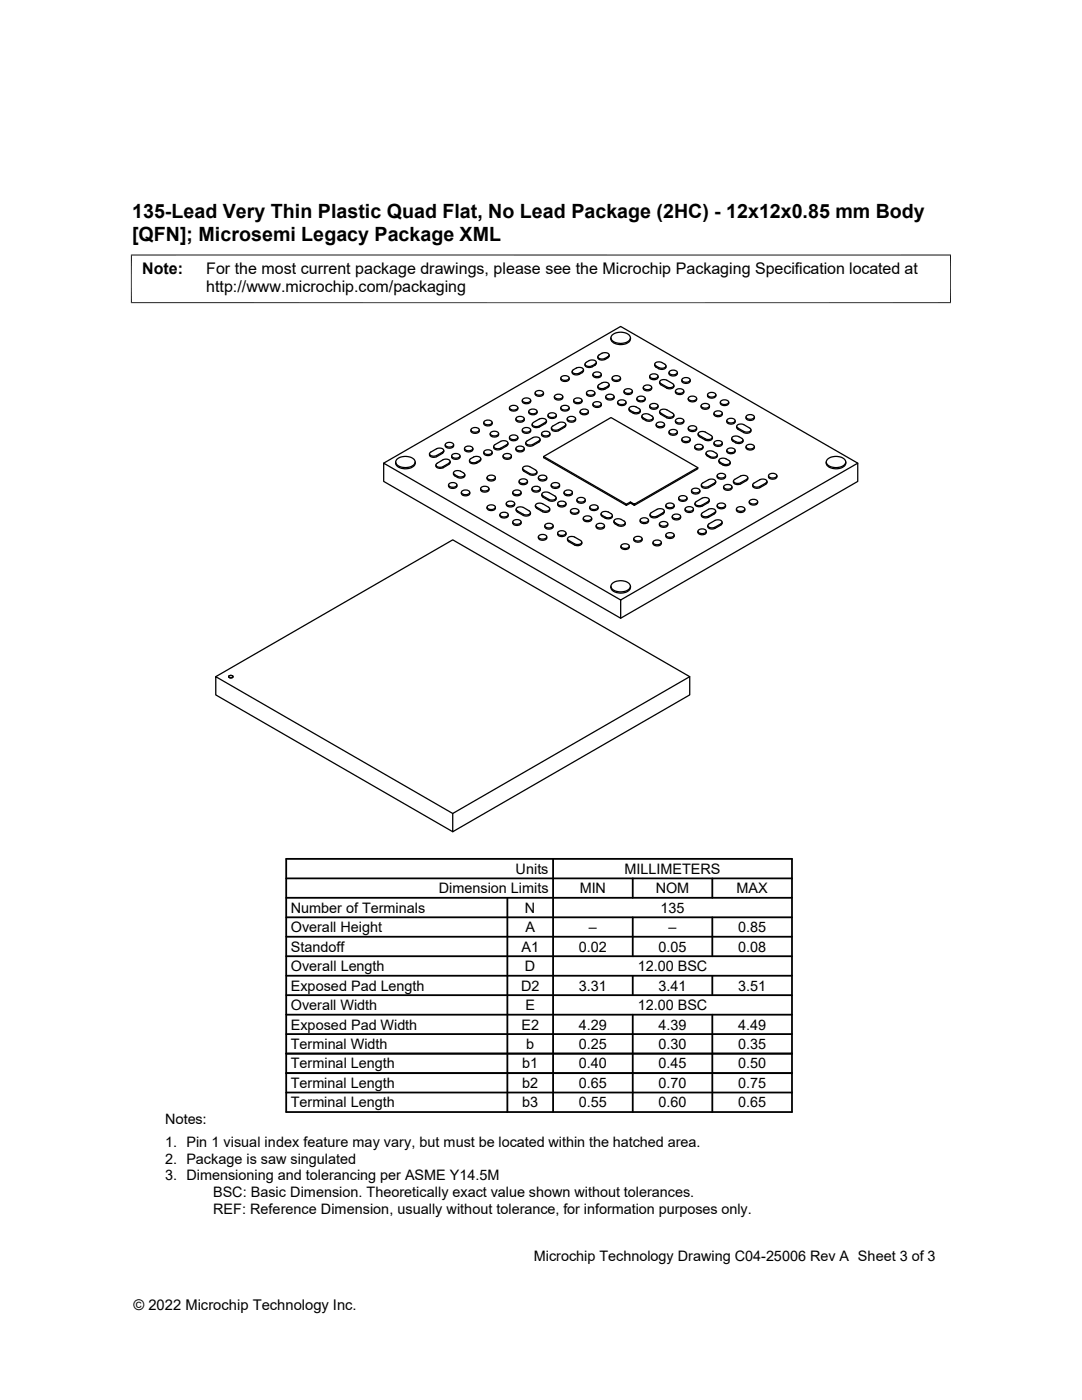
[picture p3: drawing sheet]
<svg xmlns="http://www.w3.org/2000/svg" width="216mm" height="279mm" viewBox="0 0 216 279" stroke-linecap="round" stroke-linejoin="round" font-family="sans-serif">
<g fill="none" stroke="#000" stroke-width=".25">
<path d="M104.2 79.9a.89 .89 0 0 0 .7 .7 .89 .89 0 0 0 .9-.3l.1-.2M104.3 79.7a.91 .91 0 0 1 1.6 .3 1 1 0 0 1-1.7-.1zM105.9 79.9v.2M106.8 78.4a.89 .89 0 0 0 .6 .7 .89 .89 0 0 0 1-.3l.1-.4M106.9 78.2a.91 .91 0 0 1 1.5 .3 1 1 0 0 1-1.6-.1zM110.6 79.1v.3M110.7 78.9a.91 .91 0 0 1 1.6 .3 1 1 0 0 1-1.7-.1zM111.9 75.4a.89 .89 0 0 0 .6 .8 .89 .89 0 0 0 1-.3l.1-.2M112 75.2a.91 .91 0 0 1 1.5 .3 1 1 0 0 1-1.6-.1zM112.3 79.1a.89 .89 0 0 1-.7 .8 .89 .89 0 0 1-.9-.3l-.1-.2M113.6 75.4v.3M114.3 73.9l.7-.5a.83 .83 0 0 1 1.4 .5l-.8 .6a.83 .83 0 0 1-1.4-.5z"/>
<path d="M114.5 79.9a.89 .89 0 0 0 .6 .7 .89 .89 0 0 0 .9-.3l.1-.4M114.6 79.7a.91 .91 0 0 1 1.5 .3 1 1 0 0 1-1.6-.1zM116.4 73.8v.4l-.8 .5a1.03 1.03 0 0 1-1.4-.3v-.3M117 72.3l.6-.3a.83 .83 0 0 1 1.3 .5l-.2 .1M117 72.3a.42 .42 0 0 0-.2 .6 .42 .42 0 0 0 .5 .2h.7l.7-.4M117 78.4a.89 .89 0 0 0 .7 .7 .89 .89 0 0 0 .9-.3l.1-.2M117.1 78.2a.91 .91 0 0 1 1.6 .3 1 1 0 0 1-1.7-.1zM118.3 74.7v.2M118.4 74.5a.91 .91 0 0 1 1.6 .3 1 1 0 0 1-1.7-.1zM118.7 78.4v.2M119 72.3l-.1 .4-.7 .5a1.03 1.03 0 0 1-1.5-.3v-.2M119.4 76.8l.7-.4a.83 .83 0 0 1 1.4 .5l-.8 .5a.83 .83 0 0 1-1.4-.5z"/>
<path d="M119.4 70.9l.7-.4a.83 .83 0 0 1 1.4 .5l-.8 .5a.83 .83 0 0 1-1.4-.5zM120 74.7a.89 .89 0 0 1-.7 .7 .89 .89 0 0 1-.9-.3l-.1-.2M120.9 79.1a.91 .91 0 0 0 .6 .8 .91 .91 0 0 0 .9-.3l.1-.5M121 78.9a.91 .91 0 0 1 1.5 .3 1 1 0 0 1-1.6-.1zM121.5 77l-.2 .3-.6 .4a1.03 1.03 0 0 1-1.4-.4v-.2M121.5 71.1l-.2 .3-.6 .4a1.06 1.06 0 0 1-1.4-.4v-.2M121.6 70.8v.3M121.6 76.8v.2M121.9 67.4a1.48 1.48 0 0 0 1.8 1.4 1.73 1.73 0 0 0 2.1-1.4M122.1 66.9a2.56 2.56 0 0 1 3.7 .3 1.41 1.41 0 0 1-1.7 1.3 1.9 1.9 0 0 1-2.2-1.1zM122.2 75.4a.89 .89 0 0 0 .6 .8 .89 .89 0 0 0 .9-.3l.1-.5M122.2 75.2a.91 .91 0 0 1 1.6 .3 1 1 0 0 1-1.6-.1z"/>
<path d="M124.5 78a.86 .86 0 0 0 .6 .8 .86 .86 0 0 0 .8-.2l.3-.3M124.6 77.8a.91 .91 0 0 1 1.6 .3 1 1 0 0 1-1.7-.1zM126.2 78v.3M127.1 79.5a.86 .86 0 0 0 1.4 .6l.3-.6M127.2 79.3a.91 .91 0 0 1 1.5 .3 1 1 0 0 1-1.6-.1zM128.4 77.3a.85 .85 0 0 0 .8 .7 .85 .85 0 0 0 .8-.7M128.5 77.1a.91 .91 0 0 1 1.5 .3 1 1 0 0 1-1.6-.1zM129.6 75.1a.86 .86 0 0 0 .6 .7 .86 .86 0 0 0 .9-.2l.2-.5M129.7 74.9a.91 .91 0 0 1 1.6 .3 1 1 0 0 1-1.7-.1zM130.6 72.7l.1 .4 .8 .5a1.03 1.03 0 0 0 1.4-.3v-.3M130.8 72.4a1.31 1.31 0 0 1 1.3-.1l.6 .4a.42 .42 0 0 1 .2 .5 .42 .42 0 0 1-.6 .3l-.7-.1-.7-.4-.3-.3zM131.6 76.2v.3"/>
<path d="M131.6 76.5l.3 .3 1.2 .7a1.01 1.01 0 0 0 1.4-.4M131.8 76a1.31 1.31 0 0 1 1.3-.1l1.1 .7a.42 .42 0 0 1 .2 .5 .42 .42 0 0 1-.5 .2h-.7l-1.3-.7-.3-.3zM133.5 74.3a.86 .86 0 0 0 .5 .8 .86 .86 0 0 0 .9-.2l.2-.3M133.6 74.1a.91 .91 0 0 1 1.5 .3 1 1 0 0 1-1.6-.1zM134.5 76.9v.2M134.8 78a.85 .85 0 0 0 .8 .7 .85 .85 0 0 0 .8-.7M134.9 77.8a.91 .91 0 0 1 1.5 .3 1 1 0 0 1-1.6-.1zM135.2 74.3v.3M136.1 75.8a.86 .86 0 0 0 .5 .7 .86 .86 0 0 0 .9-.1l.2-.6M136.1 75.6a.91 .91 0 0 1 1.6 .3 1 1 0 0 1-1.6-.1zM137.3 79.5a.85 .85 0 0 0 .9 .7 .85 .85 0 0 0 .8-.7M137.4 79.3a.91 .91 0 0 1 1.6 .3 1 1 0 0 1-1.6-.1z"/>
<path d="M141.2 78.8a.86 .86 0 0 0 1.4 .5l.2-.3M141.3 78.6a.91 .91 0 0 1 1.5 .3 1 1 0 0 1-1.6-.1zM142.9 78.8v.2M76.6 92.4l47.2-27.2 47.4 27.2v3.7l-47.4 27.3M79 92.2a1.48 1.48 0 0 0 1.7 1.4 1.82 1.82 0 0 0 2.1-1.2v-.2M79.2 91.7a2.56 2.56 0 0 1 3.6 .3 1.41 1.41 0 0 1-1.6 1.3 1.9 1.9 0 0 1-2.2-1.1zM85.8 90.3l1.3-.7a.83 .83 0 0 1 1.4 .4l-1.4 .9a.83 .83 0 0 1-1.4-.5zM87 92.8a.88 .88 0 0 0 1.4 .5M87.1 92.5l1.3-.7a.83 .83 0 0 1 1.4 .4l-1.4 .9a.83 .83 0 0 1-1.4-.5zM88.3 90.5l-1.2 .6a1.03 1.03 0 0 1-1.4-.3v-.2M88.5 89.9l-.2 .5M88.8 88.8a.91 .91 0 0 0 .7 .7 .91 .91 0 0 0 .9-.3l.1-.4"/>
<path d="M88.9 88.5a.91 .91 0 0 1 1.6 .4 1 1 0 0 1-1.6-.1zM89.5 96.8a.9 .9 0 0 0 .7 .7 .9 .9 0 0 0 1-.5v-.2M89.6 96.6a.91 .91 0 0 1 1.5 .3 1 1 0 0 1-1.6-.1zM89.8 92.3l-.2 .4-1.2 .7M89.8 92.1v.2M90.1 91a.89 .89 0 0 0 .7 .7 .89 .89 0 0 0 .9-.3l.1-.4M90.2 90.8a.91 .91 0 0 1 1.6 .3 1 1 0 0 1-1.7-.1zM90.5 94.4l.1 .4 .7 .5a.93 .93 0 0 0 1.5-.6M90.6 94.1a1.31 1.31 0 0 1 1.3-.1l.6 .4a.42 .42 0 0 1 .2 .5 .42 .42 0 0 1-.5 .3l-.9-.1-.6-.4-.2-.3zM92.1 98.3v.2M92.2 98a.91 .91 0 0 1 1.5 .4 1 1 0 0 1-1.6-.1zM92.7 89.5a.89 .89 0 0 0 .6 .7 .89 .89 0 0 0 1-.3v-.2"/>
<path d="M92.8 89.3a.91 .91 0 0 1 1.5 .3 1 1 0 0 1-1.6-.1zM93.7 98.3a.86 .86 0 0 1-.5 .7 .86 .86 0 0 1-.9-.2l-.2-.3M93.8 91.6l.7-.4a.83 .83 0 0 1 1.4 .5l-.8 .5a.83 .83 0 0 1-1.4-.5zM94 85.8a.89 .89 0 0 0 .6 .7 .89 .89 0 0 0 .9-.3l.2-.4M94.1 85.6a.91 .91 0 0 1 1.5 .3 1 1 0 0 1-1.6-.1zM94.4 89.5v.2M95.9 97.5a.9 .9 0 0 0 .7 .7 .9 .9 0 0 0 .9-.3l.1-.4M95.9 91.5v.4l-.8 .6a1.06 1.06 0 0 1-1.4-.4v-.2M96 97.3a.91 .91 0 0 1 1.5 .3 1 1 0 0 1-1.6-.1zM96.5 84.3a.89 .89 0 0 0 .7 .7 .89 .89 0 0 0 .9-.2l.1-.3M96.5 90.2a.89 .89 0 0 0 .7 .8 .89 .89 0 0 0 .9-.3l.1-.2M96.6 84.1a.91 .91 0 0 1 1.6 .3 1 1 0 0 1-1.7-.1z"/>
<path d="M96.6 90a.91 .91 0 0 1 1.6 .3 1 1 0 0 1-1.7-.1zM97.2 95.3a.9 .9 0 0 0 .7 .7 .9 .9 0 0 0 .9-.5v-.2M97.3 95.1a.91 .91 0 0 1 1.5 .3 1 1 0 0 1-1.6-.1zM97.8 86.5a.91 .91 0 0 0 .7 .8 .91 .91 0 0 0 .9-.3l.1-.5M97.9 86.3a.91 .91 0 0 1 1.6 .3 1 1 0 0 1-1.7-.1zM98.2 84.3v.2M98.2 90.2v.3M98.6 88.8l1.3-.7a.83 .83 0 0 1 1.4 .5l-1.4 .8a.83 .83 0 0 1-1.3-.5zM100.4 91v.2M100.5 90.8a.91 .91 0 0 1 1.5 .3 1 1 0 0 1-1.6-.1zM101.3 88.4v.3l-.2 .3-1.2 .7a1.03 1.03 0 0 1-1.4-.4v-.2M101.7 87.3a.89 .89 0 0 0 .6 .7 .89 .89 0 0 0 .9-.3l.1-.4"/>
<path d="M101.7 81.4a.9 .9 0 0 0 .6 .7 .9 .9 0 0 0 .9-.3l.1-.4M101.7 87.1a.91 .91 0 0 1 1.6 .3 1 1 0 0 1-1.6-.1zM101.7 81.2a.91 .91 0 0 1 1.6 .3 1 1 0 0 1-1.6-.1zM102 91a.89 .89 0 0 1-.6 .7 .89 .89 0 0 1-.9-.3l-.1-.2M102.3 98.3a.89 .89 0 0 0 .8 .7 .89 .89 0 0 0 .9-.5v-.2M102.4 98a.91 .91 0 0 1 1.5 .4 1 1 0 0 1-1.6-.1zM102.9 83.6v.2M102.9 89.5v.2M103 89.3a.91 .91 0 0 1 1.6 .3 1 1 0 0 1-1.6-.1zM103 83.4a.91 .91 0 0 1 1.6 .3 1 1 0 0 1-1.6-.1zM103.6 96a.9 .9 0 0 0 .7 .7 .9 .9 0 0 0 .9-.3l.1-.4M103.7 95.8a.91 .91 0 0 1 1.5 .3 1 1 0 0 1-1.6-.1z"/>
<path d="M104.2 85.8a.89 .89 0 0 0 .7 .7 .89 .89 0 0 0 .9-.3l.1-.2M104.3 93.5v.2M104.3 93.7l.2 .3 1.2 .7a1.03 1.03 0 0 0 1.4-.3v-.2M104.3 85.6a.91 .91 0 0 1 1.6 .3 1 1 0 0 1-1.7-.1zM104.4 93.2a1.31 1.31 0 0 1 1.3-.1l1.2 .7a.42 .42 0 0 1 .2 .6 .42 .42 0 0 1-.5 .2h-.7l-1.4-.8-.2-.3zM104.6 89.5a.89 .89 0 0 1-.6 .7 .89 .89 0 0 1-1-.3v-.2M104.6 83.6a.89 .89 0 0 1-.6 .7 .89 .89 0 0 1-1-.3v-.2M105.5 82.1a.92 .92 0 0 0 .7 .7 .92 .92 0 0 0 .9-.3l.1-.4M105.6 81.9a.91 .91 0 0 1 1.5 .3 1 1 0 0 1-1.6-.1zM105.9 85.8v.2M106.2 97.5a.9 .9 0 0 0 .7 .7 .9 .9 0 0 0 .9-.3v-.4M106.2 97.3a.91 .91 0 0 1 1.6 .3 1 1 0 0 1-1.6-.1z"/>
<path d="M106.3 84.4l1.3-.8a.83 .83 0 0 1 1.4 .5l-1.4 .9a.83 .83 0 0 1-1.4-.5zM107.4 95.3v.2M107.5 88l-1.2 .7a.83 .83 0 0 1-1.3-.5l1.3-.9a.83 .83 0 0 1 1.4 .5l-.2 .2M107.5 88.2l-1.2 .7a.93 .93 0 0 1-1.4-.6M107.5 95.1a.91 .91 0 0 1 1.6 .3 1 1 0 0 1-1.7-.1zM107.8 87.7l-.1 .3-.2 .2M108.1 86.5v.3M108.1 98.7v.3l.3 .2 1.1 .7a1.03 1.03 0 0 0 1.5-.3M108.2 86.3a.91 .91 0 0 1 1.5 .3 1 1 0 0 1-1.6-.1zM108.2 98.4a1.31 1.31 0 0 1 1.3-.1l1.2 .7a.42 .42 0 0 1 .2 .5 .42 .42 0 0 1-.5 .3l-.7-.1-1.3-.7-.3-.3zM108.5 91.1l16.5 9.5M109.1 84l-.3 .5-1.2 .7a1.03 1.03 0 0 1-1.4-.3v-.2"/>
<path d="M109.1 95.3a.86 .86 0 0 1-.5 .7 .86 .86 0 0 1-.9-.1l-.3-.4M109.3 82.8a.9 .9 0 0 0 .7 .8 .9 .9 0 0 0 .9-.3l.1-.2M109.4 82.6a.91 .91 0 0 1 1.6 .4 1 1 0 0 1-1.7-.2zM109.7 86.5a.89 .89 0 0 1-.6 .8 .89 .89 0 0 1-.9-.3l-.1-.2M110 96.8a.9 .9 0 0 0 .7 .7 .9 .9 0 0 0 1-.5v-.2M110.1 96.6a.91 .91 0 0 1 1.5 .3 1 1 0 0 1-1.6-.1zM111 99.3v.3M111 82.8v.3M111.5 85.7a.83 .83 0 0 1-1.4-.5l1.4-.8a.83 .83 0 0 1 1.3 .5l-1.3 .8M111.9 81.4a.9 .9 0 0 0 .7 .7 .9 .9 0 0 0 .9-.3l.1-.2M112 81.2a.91 .91 0 0 1 1.5 .3 1 1 0 0 1-1.6-.1zM112.5 98.3v.2"/>
<path d="M112.6 98a.91 .91 0 0 1 1.6 .4 1 1 0 0 1-1.6-.1zM112.9 84.7v.3l-.3 .3-1.1 .7a.93 .93 0 0 1-1.5-.6M113.2 83.6a.91 .91 0 0 0 .6 .7 .91 .91 0 0 0 1-.3l.1-.4M113.3 83.4a.91 .91 0 0 1 1.5 .3 1 1 0 0 1-1.6-.1zM113.6 81.4v.2M114.2 98.3a.86 .86 0 0 1-.5 .7 .86 .86 0 0 1-.9-.2l-.2-.3M115.1 99.7v.3M115.2 99.5a.91 .91 0 0 1 1.6 .3 1 1 0 0 1-1.7-.1zM115.7 82.1v.2M115.8 81.9a.91 .91 0 0 1 1.6 .3 1 1 0 0 1-1.6-.1zM116.8 99.7a.86 .86 0 0 1-.6 .8 .86 .86 0 0 1-.8-.2l-.3-.3M117.4 82.1a.9 .9 0 0 1-.6 .7 .9 .9 0 0 1-1-.3v-.2"/>
<path d="M118.3 80.6v.3M118.4 80.4a.91 .91 0 0 1 1.6 .3 1 1 0 0 1-1.7-.1zM120 80.6a.89 .89 0 0 1-.7 .8 .89 .89 0 0 1-.9-.3l-.1-.2M123.2 80.3v.2M123.3 80.1a.91 .91 0 0 1 1.6 .3 1 1 0 0 1-1.6-.1zM124.9 80.3a.9 .9 0 0 1-.7 .7 .9 .9 0 0 1-.9-.4v-.1M125.5 81.6l.1 .4 .7 .5a1.03 1.03 0 0 0 1.5-.4v-.2M126.3 82.2a.83 .83 0 0 0 1.4-.5l-.8-.5a.83 .83 0 0 0-1.3 .5l.7 .6M128.1 83v.4l.8 .5a1.03 1.03 0 0 0 1.4-.3v-.2M128.2 82.8a1.31 1.31 0 0 1 1.3-.1l.6 .3a.42 .42 0 0 1 .2 .6 .42 .42 0 0 1-.5 .2h-.7l-.8-.4-.2-.3zM129.6 81a.86 .86 0 0 0 .6 .7 .86 .86 0 0 0 .9-.1l.2-.6M129.7 80.8a.91 .91 0 0 1 1.6 .3 1 1 0 0 1-1.7-.1z"/>
<path d="M130.9 84.7a.86 .86 0 0 0 .6 .7 .86 .86 0 0 0 .9-.1l.2-.6M131 84.5a.91 .91 0 0 1 1.6 .3 1 1 0 0 1-1.7-.1zM131.6 82.1v.3M131.6 82.4l.3 .3 1.2 .7a1.01 1.01 0 0 0 1.4-.4M131.8 81.9a1.31 1.31 0 0 1 1.3-.1l1.1 .7a.42 .42 0 0 1 .2 .5 .42 .42 0 0 1-.5 .2h-.8l-1.2-.7-.3-.3zM133.5 86.2a.86 .86 0 0 0 .5 .7 .86 .86 0 0 0 .9-.2l.2-.3M133.6 86a.91 .91 0 0 1 1.5 .3 1 1 0 0 1-1.6-.1zM134.5 82.8v.2M134.8 83.9a.85 .85 0 0 0 .8 .8 .85 .85 0 0 0 .8-.8M134.9 83.7a.91 .91 0 0 1 1.5 .4 1 1 0 0 1-1.6-.2zM135.2 86.2v.2M135.4 99.4a.86 .86 0 0 0 1.4 .5l.3-.5"/>
<path d="M135.5 99.2a.91 .91 0 0 1 1.6 .3 1 1 0 0 1-1.7-.1zM136.1 87.7a.86 .86 0 0 0 .5 .7 .86 .86 0 0 0 .9-.2l.2-.5M136.1 87.4a.91 .91 0 0 1 1.6 .4 1 1 0 0 1-1.6-.1zM137.3 85.4a.85 .85 0 0 0 .9 .7 .85 .85 0 0 0 .8-.7M137.4 85.2a.91 .91 0 0 1 1.6 .3 1 1 0 0 1-1.6-.1zM138 97.9a.86 .86 0 0 0 .5 .7 .86 .86 0 0 0 .9-.1l.2-.4M138.1 97.7a.91 .91 0 0 1 1.5 .3 1 1 0 0 1-1.6-.1zM138.6 89.1a.86 .86 0 0 0 1.4 .6l.3-.6M138.7 88.9a.91 .91 0 0 1 1.6 .3 1 1 0 0 1-1.7-.1zM139.2 93.3l-12.6 7.3v.3l-.8-.5v-.2l.8 .4M139.3 86.6v.2M139.3 86.8l.3 .3 1.1 .7a1.01 1.01 0 0 0 1.4-.3"/>
<path d="M139.4 86.3a1.31 1.31 0 0 1 1.3-.1l1.2 .7a.42 .42 0 0 1 .2 .5 .42 .42 0 0 1-.5 .3h-.7l-1.3-.8-.3-.3zM139.7 97.9v.2M139.9 81v.2M140 80.8a.91 .91 0 0 1 1.5 .3 1 1 0 0 1-1.6-.1zM140.1 96.5l1.3-.8a.83 .83 0 0 1 1.3 .5l-1.3 .9a.83 .83 0 0 1-1.4-.5zM140.9 90.4v.4l.8 .5a1.03 1.03 0 0 0 1.4-.3M141 90.2a1.31 1.31 0 0 1 1.3-.1l.6 .3a.42 .42 0 0 1 .2 .6 .42 .42 0 0 1-.5 .2h-.7l-.8-.4-.2-.3zM141.5 99.8v.3l-.2 .2-1.2 .7a.93 .93 0 0 1-1.4-.5M141.6 81a.87 .87 0 0 1-.6 .7 .87 .87 0 0 1-.9-.2l-.2-.3M142.2 87.2v.3M142.5 82.5a.85 .85 0 0 0 .8 .7 .85 .85 0 0 0 .8-.7M142.5 88.4a.85 .85 0 0 0 .8 .7 .85 .85 0 0 0 .8-.7"/>
<path d="M142.6 82.3a.91 .91 0 0 1 1.5 .3 1 1 0 0 1-1.6-.1zM142.6 88.2a.91 .91 0 0 1 1.5 .3 1 1 0 0 1-1.6-.1zM142.8 96.3l-.2 .3-1.2 .7a1.03 1.03 0 0 1-1.4-.3v-.2M142.8 96.1v.2M143.1 94.9a.86 .86 0 0 0 .5 .8 .86 .86 0 0 0 .9-.2l.3-.6M143.2 90.8v.2M143.2 94.7a.91 .91 0 0 1 1.5 .3 1 1 0 0 1-1.6-.1zM143.4 91.9l.1 .4 .8 .5a.93 .93 0 0 0 1.4-.6M143.6 91.7a1.31 1.31 0 0 1 1.3-.1l.6 .3a.42 .42 0 0 1 .2 .5 .42 .42 0 0 1-.6 .3l-.8-.1-.6-.4-.3-.3zM143.7 80.3a.86 .86 0 0 0 1.5 .5l.2-.5M143.8 80.1a.91 .91 0 0 1 1.6 .3 1 1 0 0 1-1.7-.1zM144.4 97.2v.2"/>
<path d="M144.5 96.9a.91 .91 0 0 1 1.5 .4 1 1 0 0 1-1.6-.1zM145 89.9a.85 .85 0 0 0 .8 .7 .85 .85 0 0 0 .9-.7M145 83.9a.85 .85 0 0 0 .8 .8 .85 .85 0 0 0 .9-.8M145.1 89.7a.91 .91 0 0 1 1.6 .3 1 1 0 0 1-1.7-.1zM145.1 83.7a.91 .91 0 0 1 1.6 .4 1 1 0 0 1-1.7-.2zM146 87.5l.1 .4 .7 .5a.93 .93 0 0 0 1.5-.6M146 97.2a.87 .87 0 0 1-.5 .7 .87 .87 0 0 1-.9-.2l-.2-.3M146.1 87.2a1.31 1.31 0 0 1 1.3-.1l.6 .4a.42 .42 0 0 1 .2 .5 .42 .42 0 0 1-.5 .3l-.7-.1-.8-.4-.2-.3zM146.5 95.8l1.3-.8a.83 .83 0 0 1 1.4 .5l-1.4 .9a.83 .83 0 0 1-1.4-.5zM147 85.1v.2M147 85.3l.2 .4 1.2 .6a1.03 1.03 0 0 0 1.4-.3v-.2M147.1 84.8a1.31 1.31 0 0 1 1.3 0l1.2 .6a.42 .42 0 0 1 .2 .6 .42 .42 0 0 1-.5 .2h-.7l-1.4-.8-.2-.3z"/>
<path d="M148.9 89.1a.86 .86 0 0 0 1.4 .6l.2-.4M148.9 83.2a.86 .86 0 0 0 .5 .7 .86 .86 0 0 0 .9-.1l.2-.4M148.9 88.9a.91 .91 0 0 1 1.6 .3 1 1 0 0 1-1.6-.1zM148.9 83a.91 .91 0 0 1 1.6 .3 1 1 0 0 1-1.6-.1zM149.2 95.3v.4l-.2 .2-1.2 .7a.93 .93 0 0 1-1.5-.6M149.6 99.9a.91 .91 0 0 1 1.6 .3 1 1 0 0 1-1.7-.1zM150.3 96.5l1.3-.8a.83 .83 0 0 1 1.4 .5l-1.4 .9a.83 .83 0 0 1-1.4-.5zM150.5 83.2v.2M150.5 89.1v.2M153.1 96.1l-.3 .5-1.2 .7a1.03 1.03 0 0 1-1.4-.3v-.2M153.4 94.9a.86 .86 0 0 0 .5 .8 .86 .86 0 0 0 .9-.2l.2-.3M153.4 94.7a.91 .91 0 0 1 1.6 .3 1 1 0 0 1-1.6-.1z"/>
<path d="M155 94.9v.3M164.9 92.2a1.48 1.48 0 0 0 1.7 1.4 1.82 1.82 0 0 0 2.2-1.2v-.2M165.1 91.7a2.56 2.56 0 0 1 3.6 .3 1.41 1.41 0 0 1-1.6 1.3 1.9 1.9 0 0 1-2.2-1.1zM171.2 92.4l-47.4 27.3v3.7l-47.2-27.3v-3.7l47.2 27.3M97.2 101.2a.91 .91 0 0 0 .7 .7 .91 .91 0 0 0 .9-.5v-.2M97.3 101a.91 .91 0 0 1 1.5 .3 1 1 0 0 1-1.6-.1zM99.7 102.7v.2M99.8 102.5a.91 .91 0 0 1 1.6 .3 1 1 0 0 1-1.6-.1zM101 100.5a.87 .87 0 0 0 .6 .7 .87 .87 0 0 0 .9-.2l.2-.3M101.1 100.3a.91 .91 0 0 1 1.6 .3 1 1 0 0 1-1.7-.1zM101.4 102.7a.86 .86 0 0 1-1.4 .6l-.2-.4M102.3 104.2a.9 .9 0 0 0 .8 .7 .9 .9 0 0 0 .9-.5v-.2"/>
<path d="M102.4 103.9a.91 .91 0 0 1 1.5 .4 1 1 0 0 1-1.6-.1zM102.7 100.5v.2M103 101.6l.2 .6 1.2 .7a.93 .93 0 0 0 1.5-.6M103.1 101.4a1.31 1.31 0 0 1 1.3-.1l1.2 .7a.42 .42 0 0 1 .2 .5 .42 .42 0 0 1-.5 .2h-.7l-1.4-.7-.2-.3zM106.8 100.9l.3 .5 1.2 .7a1.03 1.03 0 0 0 1.4-.3v-.2M107 100.6a1.31 1.31 0 0 1 1.3-.1l1.2 .7a.42 .42 0 0 1 .2 .6 .42 .42 0 0 1-.6 .2h-.7l-1.3-.8-.3-.3zM107.4 107.1v.3M107.5 106.9a.91 .91 0 0 1 1.6 .3 1 1 0 0 1-1.7-.1zM108.7 104.9a.87 .87 0 0 0 .6 .7 .87 .87 0 0 0 .9-.2l.2-.3M108.8 104.7a.91 .91 0 0 1 1.5 .3 1 1 0 0 1-1.6-.1zM109.1 107.1a.86 .86 0 0 1-.5 .7 .86 .86 0 0 1-.9-.1l-.3-.3M110.4 104.9v.2"/>
<path d="M111.3 100.5a.9 .9 0 0 0 .7 .7 .9 .9 0 0 0 .9-.4v-.3M111.3 106.4a.9 .9 0 0 0 .7 .7 .9 .9 0 0 0 .9-.4v-.3M111.4 100.3a.91 .91 0 0 1 1.5 .3 1 1 0 0 1-1.6-.1zM111.4 106.2a.91 .91 0 0 1 1.5 .3 1 1 0 0 1-1.6-.1zM113.2 107.5l.1 .3 .2 .3 1.2 .7a.93 .93 0 0 0 1.4-.6M113.4 107.3a1.31 1.31 0 0 1 1.3-.1l1.1 .7a.42 .42 0 0 1 .2 .5 .42 .42 0 0 1-.5 .2h-.7l-1.3-.7-.3-.3zM113.8 102a.9 .9 0 0 0 .7 .7 .9 .9 0 0 0 1-.4v-.3M113.9 101.7a.91 .91 0 0 1 1.6 .4 1 1 0 0 1-1.7-.1zM116.4 103.4a.87 .87 0 0 0 .6 .7 .87 .87 0 0 0 .9-.2l.1-.2M116.5 103.2a.91 .91 0 0 1 1.5 .3 1 1 0 0 1-1.6-.1zM117.7 101.2a.91 .91 0 0 0 .7 .7 .91 .91 0 0 0 .9-.5v-.2M117.8 101a.91 .91 0 0 1 1.5 .3 1 1 0 0 1-1.6-.1z"/>
<path d="M118.1 103.4v.3M119 104.9a.9 .9 0 0 0 .7 .7 .9 .9 0 0 0 .9-.4v-.3M119 104.7a.91 .91 0 0 1 1.6 .3 1 1 0 0 1-1.6-.1zM119.9 102.5v.2M120 102.7l.2 .4 .6 .3a1.03 1.03 0 0 0 1.4-.3v-.2M121.4 102.2l.6 .3a.42 .42 0 0 1 .2 .6 .42 .42 0 0 1-.6 .2h-.7l-.7-.4a.42 .42 0 0 1-.2-.6 .42 .42 0 0 1 .5-.2l.9 .1M121.9 117a1.48 1.48 0 0 0 1.8 1.4 1.73 1.73 0 0 0 2.1-1.4M122.1 116.5a2.56 2.56 0 0 1 3.7 .3 1.41 1.41 0 0 1-1.7 1.3 1.9 1.9 0 0 1-2.2-1.1zM122.5 104l.1 .4 .7 .5a1.03 1.03 0 0 0 1.5-.3v-.3M123.3 104.7a.83 .83 0 0 0 1.4-.5l-.8-.5a.83 .83 0 0 0-1.3 .4l.7 .6M123.9 109a.85 .85 0 0 0 .8 .7 .85 .85 0 0 0 .9-.7M124 108.8a.91 .91 0 0 1 1.5 .3 1 1 0 0 1-1.6-.1z"/>
<path d="M125.8 100.2l-.8 .4v.3l-16.5-9.6v-.2l13.4-7.8 17.3 10v.3l-12.6 7.3M125.8 100.4l-.8 .5M126.4 107.5a.85 .85 0 0 0 .9 .7 .85 .85 0 0 0 .8-.7M126.6 107.3a.91 .91 0 0 1 1.5 .3 1 1 0 0 1-1.6-.1zM127.7 103.8a.86 .86 0 0 0 .6 .7 .86 .86 0 0 0 .9-.1l.2-.6M127.8 103.6a.91 .91 0 0 1 1.6 .3 1 1 0 0 1-1.7-.1zM129.8 102.4l1.3-.8a.83 .83 0 0 1 1.4 .5l-1.4 .9a.83 .83 0 0 1-1.3-.5zM130.3 108.2a.86 .86 0 0 0 .5 .8 .86 .86 0 0 0 .9-.2l.3-.3M130.4 108a.91 .91 0 0 1 1.5 .4 1 1 0 0 1-1.6-.2zM131.6 104.5a.85 .85 0 0 0 .8 .7 .85 .85 0 0 0 .8-.7M131.7 104.3a.91 .91 0 0 1 1.5 .3 1 1 0 0 1-1.6-.1zM132 108.2v.3"/>
<path d="M132.6 102l-.3 .6-1.2 .6a1.03 1.03 0 0 1-1.4-.3v-.2M132.9 100.9a.86 .86 0 0 0 1.4 .5l.2-.5M132.9 106.8a.86 .86 0 0 0 .5 .7 .86 .86 0 0 0 .9-.2l.2-.5M132.9 100.6a.91 .91 0 0 1 1.6 .4 1 1 0 0 1-1.6-.1zM132.9 106.6a.91 .91 0 0 1 1.6 .3 1 1 0 0 1-1.6-.1zM134.1 103.1a.85 .85 0 0 0 .9 .7 .85 .85 0 0 0 .8-.7M134.2 102.8a.91 .91 0 0 1 1.6 .4 1 1 0 0 1-1.6-.1zM136.7 101.6v.2M136.8 101.4a.91 .91 0 0 1 1.5 .3 1 1 0 0 1-1.6-.1zM138.4 101.6a.87 .87 0 0 1-.6 .7 .87 .87 0 0 1-.9-.2l-.2-.3M138.8 100.2l1.3-.8a.83 .83 0 0 1 1.4 .5l-1.4 .9a.83 .83 0 0 1-1.4-.5zM139.3 106a.85 .85 0 0 0 .8 .7 .85 .85 0 0 0 .8-.7"/>
<path d="M139.4 105.8a.91 .91 0 0 1 1.5 .3 1 1 0 0 1-1.6-.1zM140.1 102.4l1.3-.8a.83 .83 0 0 1 1.3 .5l-1.3 .9a.83 .83 0 0 1-1.4-.5zM141.4 104.6l1.3-.7a.83 .83 0 0 1 1.3 .5l-1.3 .8a.83 .83 0 0 1-1.4-.5zM142.8 102.2l-.2 .4-1.2 .6a1.03 1.03 0 0 1-1.4-.3v-.2M142.8 102v.2M143.1 100.9a.86 .86 0 0 0 1.4 .5l.3-.5M143.2 100.6a.91 .91 0 0 1 1.5 .4 1 1 0 0 1-1.6-.1zM144.1 104.2v.3l-.3 .3-1.1 .7a.93 .93 0 0 1-1.5-.6M146.9 101.6a.85 .85 0 0 0 .9 .7 .85 .85 0 0 0 .8-.7M147 101.4a.91 .91 0 0 1 1.6 .3 1 1 0 0 1-1.6-.1zM149.5 100.1a.85 .85 0 0 0 .8 .7 .85 .85 0 0 0 .9-.7M43.1 135l47.2 27.3v3.7l-47.2-27.3z"/>
<path d="M43.1 135l47.2-27.3 47.3 27.3v3.7l-47.3 27.3M45.6 135l.5-.2 .4 .2a.47 .47 0 0 1-.5 .3 .47 .47 0 0 1-.4-.3zM137.6 135l-47.3 27.3"/>
</g>
<path d="M26.1 50.9h163.7M26.2 50.8v9.7M189.7 50.8v9.7M26.1 60.4h163.7" fill="none" stroke="#000" stroke-width=".2"/>
<g fill="none" stroke="#000" stroke-width=".36">
<path d="M57.1 179.2h100.9M57.1 175.3h100.9M57.1 171.4h100.9v50.5h-100.9zM101.2 179.2v42.7M110.4 171.4v50.5M126.3 175.3v3.9M142.1 175.3v3.9M57.1 186.9h100.9M57.1 183.1h100.9M57.1 194.7h100.9M57.1 190.8h100.9M57.1 198.6h100.9"/>
<path d="M126.3 183.1v7.7M126.3 194.7v3.9M142.1 183.1v7.7M142.1 194.7v3.9M57.1 210.3h100.9M57.1 202.5h100.9M57.1 206.4h100.9M57.1 214.2h100.9M57.1 218h100.9M126.3 202.5v19.4M142.1 202.5v19.4"/>
</g>
<g font-size="3.9">
<text x="26.4" y="43.5">135-Lead Very Thin Plastic Quad Flat, No Lead Package (2HC) - 12x12x0.85 mm Body</text>
<text x="26.4" y="48.1">[QFN]; Microsemi Legacy Package XML</text>
</g>
<g font-size="3.2">
<text x="28.4" y="54.7">Note:</text>
<text x="41.1" y="58.3">http://www.microchip.com/packaging</text>
<text x="41.1" y="54.7">For the most current package drawings, please see the Microchip Packaging Specification located at</text>
</g>
<g font-size="2.9">
<text x="87.6" y="178.3">Dimension Limits</text>
<text x="102.9" y="174.4">Units</text>
<text x="115.7" y="178.3">MIN</text>
<text x="124.6" y="174.4">MILLIMETERS</text>
<text x="130.8" y="178.3">NOM</text>
<text x="147" y="178.3">MAX</text>
<text x="58" y="182.2">Number of Terminals</text>
<text x="104.8" y="182.2">N</text>
<text x="131.8" y="182.2">135</text>
<text x="58" y="186">Overall Height</text>
<text x="58" y="189.9">Standoff</text>
<text x="104.1" y="189.9">A1</text>
<text x="104.8" y="186">A</text>
<text x="115.5" y="189.9">0.02</text>
<text x="117.5" y="186">–</text>
<text x="131.4" y="189.9">0.05</text>
<text x="133.4" y="186">–</text>
<text x="147.3" y="186">0.85</text>
<text x="147.3" y="189.9">0.08</text>
<text x="58" y="193.8">Overall Length</text>
<text x="58" y="197.7">Exposed Pad Length</text>
<text x="104" y="197.7">D2</text>
<text x="104.8" y="193.8">D</text>
<text x="115.5" y="197.7">3.31</text>
<text x="127.3" y="193.8">12.00 BSC</text>
<text x="131.4" y="197.7">3.41</text>
<text x="147.3" y="197.7">3.51</text>
<text x="58" y="201.6">Overall Width</text>
<text x="104.8" y="201.6">E</text>
<text x="127.3" y="201.6">12.00 BSC</text>
<text x="58" y="209.4">Terminal Width</text>
<text x="58" y="205.5">Exposed Pad Width</text>
<text x="104" y="205.5">E2</text>
<text x="105" y="209.3">b</text>
<text x="115.5" y="205.5">4.29</text>
<text x="115.5" y="209.4">0.25</text>
<text x="131.4" y="209.4">0.30</text>
<text x="131.4" y="205.5">4.39</text>
<text x="147.3" y="205.5">4.49</text>
<text x="147.3" y="209.4">0.35</text>
<text x="58" y="213.2">Terminal Length</text>
<text x="104.2" y="213.2">b1</text>
<text x="115.5" y="213.2">0.40</text>
<text x="131.4" y="213.2">0.45</text>
<text x="147.3" y="213.2">0.50</text>
<text x="58" y="221">Terminal Length</text>
<text x="58" y="217.1">Terminal Length</text>
<text x="104.2" y="217.1">b2</text>
<text x="104.2" y="221">b3</text>
<text x="115.5" y="221">0.55</text>
<text x="115.5" y="217.1">0.65</text>
<text x="131.4" y="217.1">0.70</text>
<text x="131.4" y="221">0.60</text>
<text x="147.3" y="217.1">0.75</text>
<text x="147.3" y="221">0.65</text>
<text x="32.9" y="224.4">Notes:</text>
<text x="32.9" y="229">1. Pin 1 visual index feature may vary, but must be located within the hatched area.</text>
<text x="32.9" y="232.3">2. Package is saw singulated</text>
<text x="32.9" y="235.6">3. Dimensioning and tolerancing per ASME Y14.5M</text>
<text x="42.5" y="238.9">BSC: Basic Dimension. Theoretically exact value shown without tolerances.</text>
<text x="42.5" y="242.2">REF: Reference Dimension, usually without tolerance, for information purposes only.</text>
<text x="106.5" y="251.7">Microchip Technology Drawing C04-25006 Rev A Sheet 3 of 3</text>
<text x="26.6" y="261.3">© 2022 Microchip Technology Inc.</text>
</g>
</svg>
